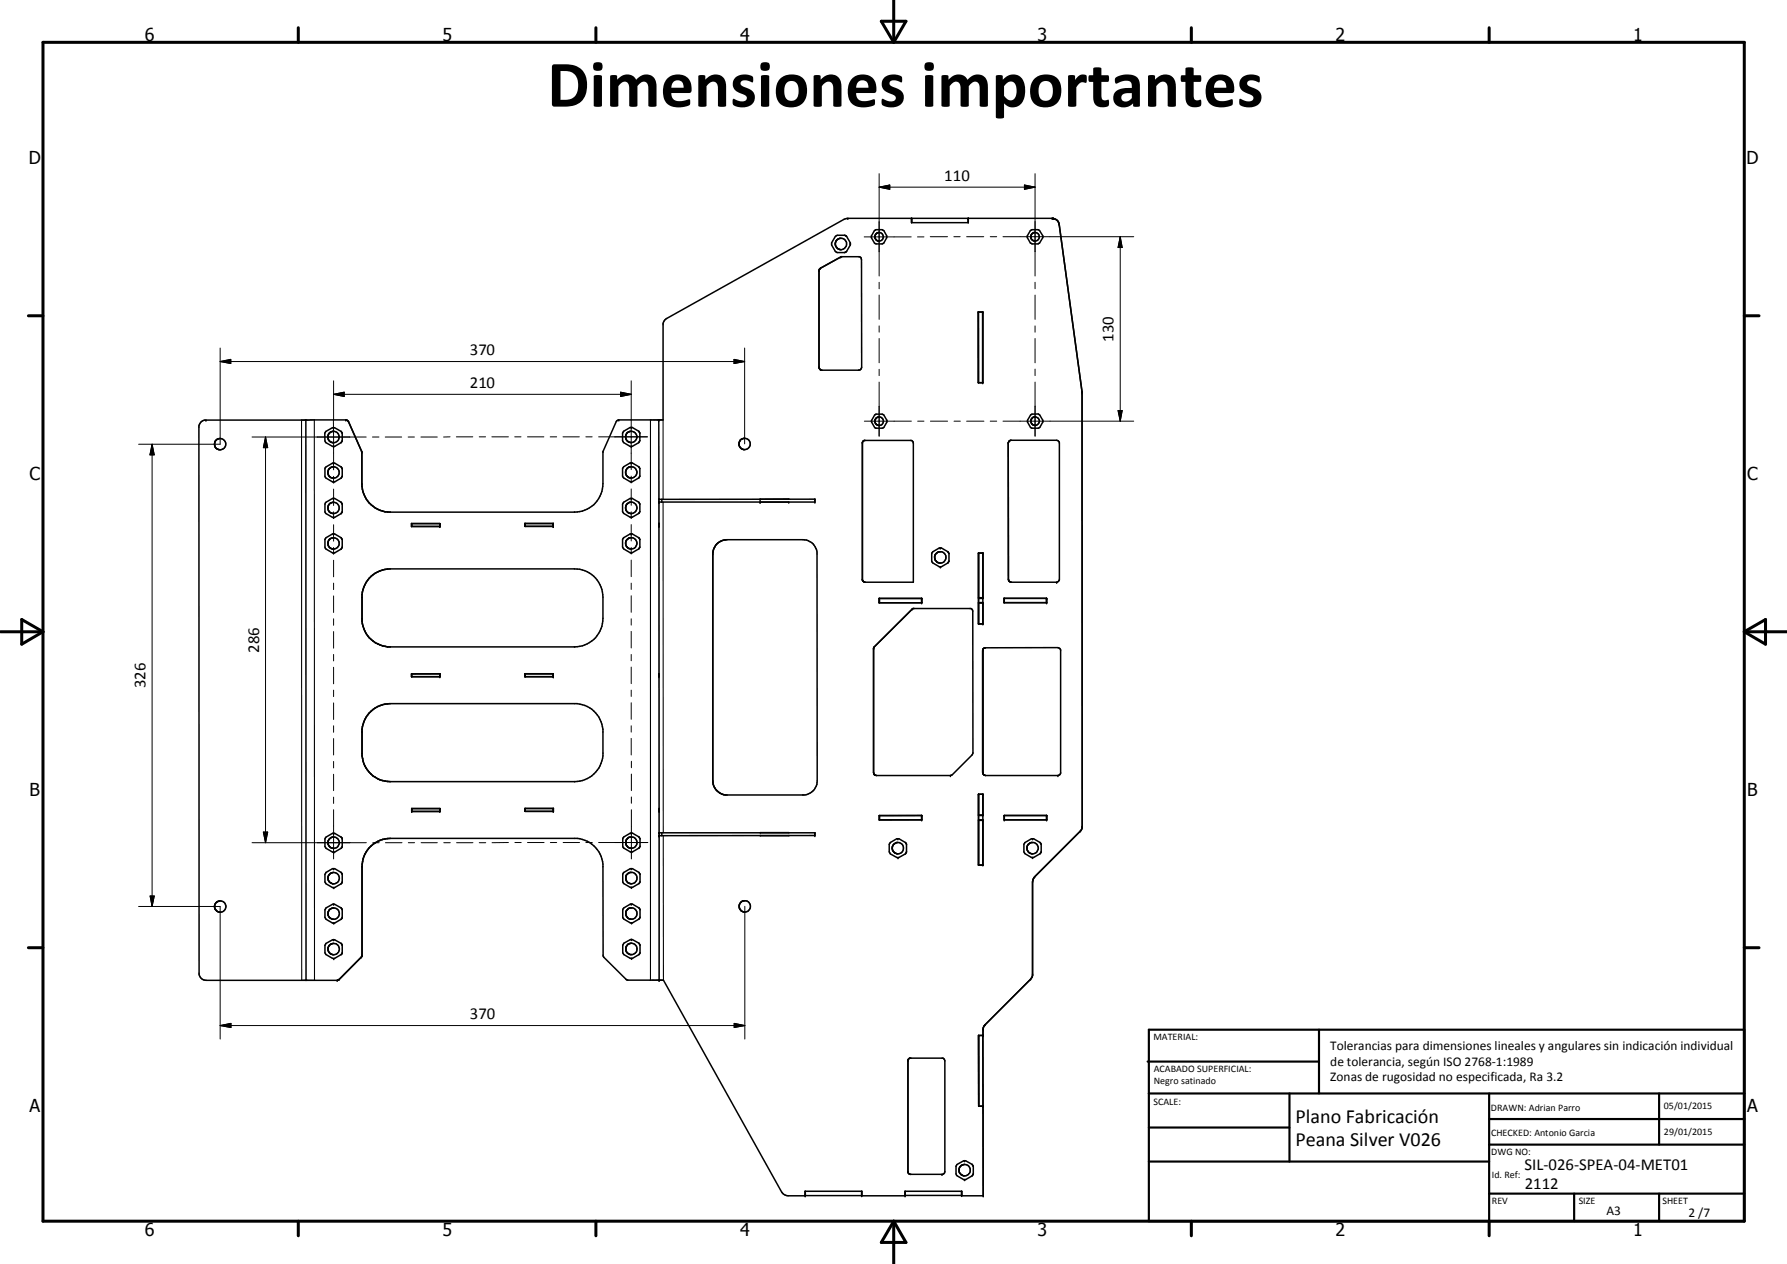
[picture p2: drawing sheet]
<svg xmlns="http://www.w3.org/2000/svg" width="420mm" height="297mm" viewBox="0 0 420 297" stroke-linecap="round" stroke-linejoin="round" font-family="sans-serif">
<g fill="none" stroke="#000" stroke-width=".35">
<path d="M196.4 57.2l.2 .8M196.5 56.9a1.32 1.32 0 0 0 1.3 1.7 1.32 1.32 0 0 0 1.2-1.7 1.32 1.32 0 0 0-2.1-.6l-.4 .3-.1 .5M196.8 58.3l.3 .2M197.1 56.2l-.6 .6M197.2 58.5l.5 .2M197.6 56h-.3M198.6 55.3h-1.8l-.4 .2-.9 1.6v.5l.9 1.5 .4 .3h1.8M198.6 55.3l.4 .2M198.6 55.3l.2 .1M198.8 59.3l-.2 .1M198.9 55.4l.1 .1M199 59.1l-.4 .3"/>
<path d="M199 55.5l.9 1.6v.5l-.9 1.5M199 59.1l-.1 .1M205.6 54.2l.3-.2h1.5l.4 .2 .7 1.2v.5l-.7 1.2-.4 .2h-1.4l-.4-.2-.7-1.2v-.4zM205.7 55.5v.3M205.7 55.8l.5 .8M205.7 55.8l.2 .5 .4 .3M206.2 54.8a1.01 1.01 0 0 1 1.5 .7 1.01 1.01 0 0 1-1.3 1.1M206.2 54.8l-.5 .8M206.2 56.6h.3M206.7 54.7l-.5 .1M214.3 51.3v1h13.4v-1M214.4 51.3v1"/>
<path d="M242.3 54.2l.3-.2h1.5l.3 .2 .8 1.2v.4l-.8 1.3-.3 .2h-1.5l-.3-.2-.8-1.3v-.4zM242.3 55.5l.2 .7 .9 .4M242.4 55.3l-.1 .2M243.1 54.7a1.01 1.01 0 0 1 1.3 .8 1.01 1.01 0 0 1-1 1.1 1.01 1.01 0 0 1-1.1-1.1M243.1 54.7l-.7 .6M243.1 54.7l-.5 .2-.2 .4M247.4 51.3a1.69 1.69 0 0 1 1.6 1.4l5.4 39.4 .1 102.1-.4 1-10.8 10.8-.4 .8-.2 22.6-.4 .7-10.8 10.9a2.68 2.68 0 0 0-.4 2.3h-1v16.7M247.6 51.3h-48.3l-.6 .1-42 23.4-.4 .4-.4 .8v22.7h-10.4l-.5 .2-3.2 7.3v7.5a6.7 6.7 0 0 1-6.7 6.7M230 73.3h1v16.7h-1zM230 73.3l.1 16.6M71.9 98.7l.1 131.7M201.9 87l.4-.1 .3-.6v-25.3l-.2-.5-.3-.2h-4.3l-4.9 2.7-.3 .6v22.7l.5 .7h8.8"/>
<path d="M205.6 97.5l.4-.2h1.4l.4 .2 .7 1.3v.4l-.7 1.3-.4 .1h-1.4l-.4-.1-.7-1.5zM205.7 98.7v.3M205.7 99.2l.1 .2M205.9 99.6l.8 .4M206.2 98.2a.99 .99 0 0 0 .1 1.6 .99 .99 0 0 0 1.5-.8 .99 .99 0 0 0-1.4-1l-.4 .2-.2 .4M206.7 98l-.5 .1M230.1 89.9v.1M242.3 97.5l.3-.2h1.5l.4 .2 .7 1.3v.4l-.7 1.3-.4 .1h-1.5l-.3-.1-.7-1.3v-.4zM242.4 98.8v.3M242.4 99.1l.2 .5M242.6 99.6l.1 .1M242.7 99.7l.5 .2"/>
<path d="M242.9 98.1l-.4 .3-.1 .5M242.9 98.1a1 1 0 0 1 1.5 .7 1 1 0 0 1-1.2 1.1M242.9 98.1l-.5 .7M50.5 104l-.1 .3M51.5 103.1a1.33 1.33 0 0 1 1.6 1.2 1.33 1.33 0 0 1-1.5 1.4 1.33 1.33 0 0 1-1.1-1.7M51.5 103.1l-.5 .2-.5 .7M51.7 103l-.2 .1M77.1 110.9a1.34 1.34 0 0 1 1.6-1.2 1.34 1.34 0 0 1 1 1.7 1.34 1.34 0 0 1-1.8 .9M77.1 110.9l.3 1M77.1 102.8l.1 .3M77.1 119.5a1.34 1.34 0 0 1 1.7-1.4 1.34 1.34 0 0 1 .8 2.1 1.34 1.34 0 0 1-2.2 .1M77.1 119.5l.3 .8"/>
<path d="M77.2 102.3l-.1 .3M77.4 101.8a1.3 1.3 0 0 0 0 1.8M77.4 103.6l.5 .3M77.4 111.9l.5 .4M77.9 101.5a1.34 1.34 0 0 1 1.9 1.2 1.34 1.34 0 0 1-1.9 1.2M77.9 101.5l-.5 .3M80.2 118l.3 .5v1.8M80.2 109.7l-1.5-.9h-.5l-1.5 .9-.3 .5 .1 1.9 1.7 1.1h.5l1.5-.8M80.2 118l-1.5-.9h-.5l-1.5 .9-.3 .5 .1 2 1.7 1.1h.5l1.5-.9M80.2 101.4l-1.6-.9h-.4l-1.6 .9-.2 .4v1.8l.2 .4 1.6 .9h.5l1.5-.9M80.2 101.4l.3 .4M80.2 101.4l.1 .1"/>
<path d="M80.2 118l.1 .2M80.2 109.7l.3 .5M80.2 109.7l.1 .2M80.3 103.9l-.1 .1M80.3 112.2l-.1 .2M80.3 101.6l.2 .2M80.3 110l.2 .2M80.5 101.8v1.8M80.5 110.2v1.7M80.5 103.6l-.3 .4M80.5 103.6l-.2 .2M80.5 111.9l-.3 .5"/>
<path d="M80.5 111.9l-.2 .2M147.4 110.1l-.3 1.1 .3 .7M147.4 118.4a1.39 1.39 0 0 0 .2 2M147.4 111.9l.5 .3M147.4 110.1l-.1 .3M147.6 118.3l-.2 .1M147.9 101.5a1.32 1.32 0 0 1 1.8 .9 1.32 1.32 0 0 1-1.4 1.6 1.32 1.32 0 0 1-1.2-1.7l.3-.5M147.9 118.1a1.35 1.35 0 0 1 1.9 1.1 1.35 1.35 0 0 1-1.6 1.4M147.9 109.8l-.5 .3M147.9 118.1l-.5 .3M147.9 101.5l-.5 .3M148.2 118l-.3 .1"/>
<path d="M148.4 109.6a1.35 1.35 0 0 1 1.3 1.7 1.35 1.35 0 0 1-1.8 .9M148.4 109.6l-.5 .2M150.2 109.7l.2 .4M150.2 109.7l-1.5-.9h-.5l-1.6 .9-.2 .4 .1 2 1.7 1.1h.5l1.5-.9M150.2 101.3l-1.5-.8h-.5l-1.6 .8-.2 .5v1.7l.2 .5 1.6 .9h.5l1.5-.9M150.2 118l-1.5-.9h-.5l-1.6 .9-.2 .4v1.8l.2 .4 1.6 .9h.5l1.5-.9M150.2 109.7l.1 .2M150.2 118l.2 .4M150.2 118l.1 .2M150.2 101.3l.2 .5M150.2 101.3l.1 .2M150.3 112.2l-.1 .1"/>
<path d="M150.3 103.8l-.1 .2M150.4 109.9v.2M150.4 118.3v.1M150.4 101.6v.2M150.4 101.8v1.7M150.4 110.1v1.8l-.2 .4M150.4 118.4v1.8M150.4 103.5l-.2 .5M150.4 103.5v.2M154.9 117.3h36.7v.7h-36.7zM155.6 117.3v.7M173.9 105l.2 .2"/>
<path d="M174.3 105.4l.2 .1M174.5 105.5a1.33 1.33 0 0 1-.3-2.1 1.33 1.33 0 0 1 2.1 .5 1.33 1.33 0 0 1-1.2 1.8M174.5 105.5l.6 .2M178.7 117.3h6.8M202.9 103.7l.3-.2h11l.5 .3v33h-11.3l-.3-.1-.3-.4v-32.3zM237.3 103.7l.4-.2h10.7h.3l.4 .5v32.3l-.5 .5h-10.8l-.6-.3-.1-32.4zM77.1 127.8a1.33 1.33 0 0 1 1.2-1.4 1.33 1.33 0 0 1 1.5 1.3 1.33 1.33 0 0 1-1.4 1.3M77.1 127.8l.3 .8M77.4 128.6l.7 .4h.3M77.9 128.9l.5 .1M80.2 126.4l-1.5-.9h-.5l-1.5 .9-.3 .4v1.8l.3 .4 1.5 .9h.5l1.5-.9M80.2 126.4l.3 .4"/>
<path d="M80.2 126.4l.1 .1M80.3 120.5l-.1 .2M80.3 128.9l-.1 .1M80.4 126.7l.1 .1M80.5 126.8v1.8M80.5 120.3l-.3 .4M80.5 120.3l-.1 .1M80.5 128.6l-.3 .4M80.5 128.6l-.1 .2M87.3 135.4a6.9 6.9 0 0 0-2.2 4.3v6.3a6.7 6.7 0 0 0 6 6h44.1M88.2 134.7l-.9 .7M88.3 134.7l-1 .7"/>
<path d="M90.5 133.8l1.3-.1h43.3a6.6 6.6 0 0 1 6.7 6.6v5a6.6 6.6 0 0 1-6.7 6.7M90.5 133.8l-2.3 .9M90.5 133.8l-2.2 .9M96.8 123h6.6v.7h-6.6zM96.8 123.7h6.6M96.8 123.1h6.6M96.8 123.1v.6M123.4 123h6.7v.7h-6.7zM123.5 123v.7M135.1 120.4h-43.3a6.6 6.6 0 0 1-6.7-6.7l-.1-7.6-3.1-7-.4-.4h-33.4l-.8 .4-.4 .7-.1 129.2a1.68 1.68 0 0 0 1.7 1.4l30.9-.1M147.3 128.3l.1 .3M147.4 128.6a1.34 1.34 0 0 1 .5-2.1 1.34 1.34 0 0 1 1.9 .9 1.34 1.34 0 0 1-1.4 1.6"/>
<path d="M147.4 128.6l.2 .2M147.6 120.4l.6 .2M147.6 128.8l.8 .2M150.2 126.4l-1.5-.9h-.5l-1.6 .9-.2 .4v1.8l.2 .4 1.6 .9h.5l1.5-.9M150.2 126.4l.2 .4M150.2 126.4l.1 .1M150.3 120.5l-.1 .1M150.3 128.8l-.1 .2M150.4 126.6v.2M150.4 126.8v1.8M150.4 120.2l-.2 .4M150.4 120.2v.2"/>
<path d="M150.4 128.6l-.2 .4M150.4 128.6v.1M154.9 123v.7M169.2 127.3l-.6 .5M170.5 126.9l18.3-.1a3.3 3.3 0 0 1 3.3 2.9v53.8a3.4 3.4 0 0 1-2.8 3.3h-18.8a3.5 3.5 0 0 1-2.9-3.3v-53.7a3.3 3.3 0 0 1 1-2M170.5 126.9l-1.3 .4M170.9 126.8l-.4 .1M219.7 130.9l.1 .5M219.9 130.3l-.2 .6M220.3 129.9a1.33 1.33 0 0 1 1.9 .4 1.33 1.33 0 0 1-.6 1.9 1.33 1.33 0 0 1-1.8-.8M220.3 129.9l-.4 .4M222.9 129.7l-1.6-.9h-.5l-1.5 .9-.2 .4v2l1.7 1.1h.5l1.6-.9"/>
<path d="M222.9 129.7l.2 .4M222.9 129.7l.1 .1M223 132.1l-.1 .2M223 129.9l.1 .2M223.1 131.9l-.2 .4M223.1 130.1v1.8M223.1 131.9l-.1 .1M230.1 130h1v16.6h-1zM96.8 158.4l6.7-.1v.7h-6.7zM96.8 159h6.7M96.8 158.4v.6M103.4 158.4v.6"/>
<path d="M123.4 158.3h6.7v.7h-6.7zM123.4 159h6.7M123.5 158.4v.6M154.9 158.3v.7M205.6 152l9-9h13.6l.4 .3 .2 33.6-.2 .4-4.7 4.7-.4 .2h-17.4a.65 .65 0 0 1-.7-.6v-29.3zM206.7 140.6h10v1h-10zM206.8 140.6v1M230.1 140.6h1M230.1 140.5h1M230.1 141.7h1M230.1 146.6h1M230.1 141.6h1"/>
<path d="M231.1 152.7v29.1M231.1 152.7l.1-.3 .5-.2h17l.5 .2 .2 .3v29l-.2 .3-.5 .2h-17l-.4-.2-.3-.4M231.1 152.7l-.1 .2M236.1 140.6h10v1h-10zM236.1 140.6h10M236.1 141.6h10M236.1 140.6v1M87.7 166.7l-.9 .9M88.2 166.4l-.5 .3M89.4 165.8l-1.1 .6M91.1 165.4h44.6a6.7 6.7 0 0 1 6.1 6v6.2a6.8 6.8 0 0 1-6.7 6.1h-43.3a6.7 6.7 0 0 1-6.7-6.1l.1-6.8 .6-1.7 1-1.5M91.1 165.4l-1.8 .4-1.1 .6"/>
<path d="M91.7 165.4h-.6M77.2 198.5l.3 .4M77.2 198.4l.3 .5M78.2 196.7l-.3 .1a1.35 1.35 0 0 0-.7 1.7M78.2 196.7a1.33 1.33 0 0 1 1.5 1.7 1.33 1.33 0 0 1-2.2 .5M78.2 196.7l-.5 .3M80.3 199.2l-.1 .1M80.4 197l.1 .1M80.5 197.1v1.8M80.5 197.1l-.3-.4-1.5-.9h-.5l-1.5 .9-.3 .4v1.8l.3 .4 1.5 .9h.5l1.5-.9M80.5 198.9l-.3 .4M80.5 198.9l-.1 .2"/>
<path d="M86.4 199.7l-.3 .5M88.8 197.7a6.3 6.3 0 0 0-2.4 2M88.8 197.7l-1.5 1.1-.9 .9M89.9 197.3l1.9-.3h43.9a6.7 6.7 0 0 1 6.1 6.7l.1 21.1 5.4 5.5h8.7l27.8 49.9 .9 .7 4.6 .1v-1h13.3v1h10.2v-1h13.3v1h5.1l-.1-37.7M89.9 197.3l-1.1 .4M91.2 197.1l-1.3 .2M96.8 190h6.7v.7h-6.7zM96.8 190.7h6.7M96.8 190h6.7M103.4 190v.7M123.4 190h6.7v.7h-6.7zM123.5 190v.7"/>
<path d="M130.1 190v.7M147.2 198.4l.3 .5M148.2 196.7a1.33 1.33 0 0 1 1.5 1 1.33 1.33 0 0 1-.9 1.6 1.33 1.33 0 0 1-1.6-.9M148.4 196.7a1.3 1.3 0 0 0-1.2 1.7M150.2 196.7l-1.5-.9h-.5l-1.5 .9-.3 .4 .1 2 1.7 1.1h.5l1.5-.9M150.2 196.7l.3 .4M150.2 196.7l.1 .1M150.3 199.2l-.1 .1M150.4 197l.1 .1M150.5 197.1v1.8l-.3 .4M155 195.7h36.6v.6l-36.6 .1zM155 190v.7"/>
<path d="M155.6 195.7v.7M178.8 195.7h.1M178.8 196.3v.1M185.5 195.7h.1M185.5 196.3v.1M206.7 191.6h10v1.1h-10zM206.7 191.7h.1M206.8 191.7v1M210.1 198.4l-.3 .5M210.3 198.2l-.2 .2M210.9 198a1.35 1.35 0 0 1 1.6 1.3 1.35 1.35 0 0 1-1.5 1.3 1.35 1.35 0 0 1-1.2-1.7M210.9 198l-.6 .2"/>
<path d="M212.9 198l-1.5-.9h-.5l-1.6 .9-.2 .4v1.8l.2 .5 1.8 .8 1.8-.8M212.9 198l.2 .4M212.9 198l.1 .2M213.1 198.2v.2M213.1 198.4v1.8l-.2 .5M216.7 191.6l-9.9 .1M230.1 186.6h1v16.7h-1zM230.1 192.7h1M230.1 191.6h1M230.1 191.5h1M230.1 192.8h1M236.1 191.6h10v1.1h-10z"/>
<path d="M241.5 199.4l.1 .6M241.5 199.4l.1 .5M241.6 198.6l-.1 .8M241.6 200l.4 .4M242 198.2l-.4 .4M242.2 198.1a1.35 1.35 0 0 1 1.9 1 1.35 1.35 0 0 1-1.6 1.5M242.2 198.1l-.6 .5M242.5 198l-.3 .1M244.5 198l-1.5-.9h-.5l-1.5 .9-.3 .4v1.8l.3 .4 1.5 .9h.5l1.5-.9M244.5 198l.3 .4M244.5 198l.2 .1M244.7 198.2l.1 .2"/>
<path d="M244.8 198.4v1.8M246.1 191.6v1.1M50.4 213.2a1.34 1.34 0 0 1 1.6-1.5 1.34 1.34 0 0 1 1 1.8 1.34 1.34 0 0 1-2 .6M50.4 213.2l.2 .5M50.6 213.7l.4 .4M77.1 214.8a1.33 1.33 0 0 1 1.5-1.4 1.33 1.33 0 0 1 1.1 1.8 1.33 1.33 0 0 1-2 .6M77.1 214.8l.2 .6M77.1 206.5l.1 .3M77.1 206.5l.4 .8M77.3 215.4l.4 .4M77.3 207l.2 .3M77.7 205.3l-.5 .7-.1 .5"/>
<path d="M78.2 205.1a1.34 1.34 0 0 1 1.5 1.7 1.34 1.34 0 0 1-2.2 .5M78.2 205.1l-.5 .2M80.2 205l-1.5-.9h-.5l-1.5 .9-.3 .5v1.8l.3 .4 1.5 .9h.5l1.5-.9 .3-.4M80.2 213.4l-1.8-.9-1.7 .9-.3 .4v1.8l.3 .4 1.5 .9h.5l1.5-.9 .3-.4M80.2 213.4l.3 .4M80.2 213.4l.1 .1M80.2 205l.3 .5M80.2 205l.1 .2M80.4 213.7l.1 .1M80.4 205.3l.1 .2M80.5 205.5v1.8M80.5 213.8v1.8"/>
<path d="M80.5 215.6l-.1 .2M80.5 207.3l-.1 .1M85.2 202.5l-.1 1.2v21l-5.4 5.5M85.5 201.3l-.3 1.2M86.1 200.2l-.6 1.1M147.2 206.8a1.34 1.34 0 0 1 1.3-1.8 1.34 1.34 0 0 1 1.2 1.8 1.34 1.34 0 0 1-2.1 .6M147.2 206.8l.3 .5M147.2 206.8l.4 .6M147.3 215.3l.2 .3M147.5 207.2l.1 .2M147.5 213.8l-.3 .4M150.2 205l.3 .4"/>
<path d="M150.2 205l-1.5-.9h-.5l-1.5 .9-.3 .4 .1 2 1.7 1.1h.5l1.5-.9M150.2 213.4l-1.5-.9h-.5l-1.5 .9-.3 .4 .1 2 1.7 1.1h.5l1.5-.9M150.2 205l.1 .1M150.2 213.4l.3 .4M150.2 213.4l.1 .1M150.3 207.5l-.1 .1M150.3 215.8l-.1 .2M150.4 205.3l.1 .1M150.4 213.6l.1 .2M150.5 205.4v1.8M150.5 213.8v1.8M150.5 207.2l-.3 .4"/>
<path d="M150.5 207.2l-.1 .2M150.5 215.6l-.3 .4M150.5 215.6l-.1 .1M173.9 213.4a1.34 1.34 0 0 1 1.3-1.7 1.34 1.34 0 0 1 1.2 1.8 1.34 1.34 0 0 1-2.1 .6M173.9 213.4l.4 .7M213 200.4l-.1 .3M230.1 203.2h1M242 200.4l.5 .2M244.7 200.4l-.2 .2M244.8 200.2l-.3 .4M244.8 200.2l-.1 .2M77.1 223.2l.2 .5"/>
<path d="M77.3 223.7l.4 .4 .5 .2M77.3 223.7l.2 .2M77.7 222l-.5 .6-.1 .6M77.7 222a1.33 1.33 0 0 1 2.1 .7 1.33 1.33 0 0 1-1.6 1.6M78.2 221.7l-.5 .3M78.2 224.3l.3 .1M79.7 230.2l-.3 .1M80.4 222l.1 .2M80.5 222.2v1.7M80.5 222.2l-.3-.5-1.8-.9-1.7 .9-.3 .5 .1 2 1.7 1h.5l1.5-.9 .3-.4M80.5 223.9l-.1 .2M147.5 223.9a1.35 1.35 0 0 1 .5-2.1 1.35 1.35 0 0 1 1.8 1.1 1.35 1.35 0 0 1-1.6 1.4"/>
<path d="M147.5 223.9l.7 .4M150.2 221.7l-1.7-.9-1.8 .9-.3 .4v1.8l.3 .4 1.5 .9h.5l1.5-.9M150.2 221.7l.3 .4M150.2 221.7l.1 .2M150.4 224.2l-.2 .1M150.4 222l.1 .1M150.5 222.1v1.8M150.5 223.9l-.3 .4M150.5 223.9l-.1 .2M213.6 248.8l.3-.1h7.7l.5 .4 .1 26.2-.1 .4-.5 .3h-7.7l-.3-.3-.1-26.6zM230.1 259.9h1l-1 .1M230.1 243.3v16.7"/>
<path d="M212.8 280v.9M225.5 275.4a1.35 1.35 0 0 1 1.3-1.8 1.35 1.35 0 0 1 1.3 1.8 1.35 1.35 0 0 1-2.1 .7M225.5 275.4l.5 .7M225.5 275.4l.3 .4M225.8 275.9l.2 .2M226.1 280v.9M228.7 276.1l-.1 .2M228.8 273.9v.2M228.8 274.1l-.2-.5-1.8-.8-1.8 .8-.2 .5 .1 2 1.7 1.1h.5l1.5-.9M228.8 275.8l-.2 .5M228.8 274.1v1.7M228.8 275.8v.3"/>
<path d="M189.3 281h13.3M212.8 280.9h13.3"/>
<circle cx="148.4" cy="214.7" r="1.34"/>
</g>
<g fill="#000">
<circle cx="199.3" cy="51.3" r=".18"/>
<circle cx="214.3" cy="51.3" r=".18"/>
<circle cx="227.7" cy="51.3" r=".18"/>
<circle cx="247.4" cy="51.3" r=".18"/>
<circle cx="247.6" cy="51.3" r=".18"/>
<circle cx="230" cy="73.3" r=".18"/>
<circle cx="231" cy="73.3" r=".18"/>
<circle cx="48.4" cy="98.7" r=".18"/>
<circle cx="81.3" cy="98.7" r=".18"/>
<circle cx="145.5" cy="98.7" r=".18"/>
<circle cx="154.9" cy="98.7" r=".18"/>
<circle cx="231" cy="89.9" r=".18"/>
<circle cx="78.4" cy="100.5" r=".18"/>
<circle cx="78.4" cy="108.8" r=".18"/>
<circle cx="78.4" cy="117.1" r=".18"/>
<circle cx="78.4" cy="113.2" r=".18"/>
<circle cx="78.4" cy="104.9" r=".18"/>
<circle cx="148.4" cy="108.8" r=".18"/>
<circle cx="148.4" cy="113.2" r=".18"/>
<circle cx="148.4" cy="117.1" r=".18"/>
<circle cx="148.4" cy="104.9" r=".18"/>
<circle cx="148.4" cy="100.5" r=".18"/>
<circle cx="154.9" cy="118" r=".18"/>
<circle cx="154.9" cy="117.3" r=".18"/>
<circle cx="178.7" cy="117.3" r=".18"/>
<circle cx="178.7" cy="118" r=".18"/>
<circle cx="185.5" cy="118" r=".18"/>
<circle cx="191.6" cy="117.3" r=".18"/>
<circle cx="191.6" cy="118" r=".18"/>
<circle cx="78.4" cy="125.5" r=".18"/>
<circle cx="78.4" cy="129.9" r=".18"/>
<circle cx="78.4" cy="121.6" r=".18"/>
<circle cx="103.4" cy="123.7" r=".18"/>
<circle cx="103.4" cy="123.1" r=".18"/>
<circle cx="130.1" cy="123.7" r=".18"/>
<circle cx="130.1" cy="123" r=".18"/>
<circle cx="148.4" cy="125.5" r=".18"/>
<circle cx="148.4" cy="129.9" r=".18"/>
<circle cx="148.4" cy="121.5" r=".18"/>
<circle cx="154.9" cy="123" r=".18"/>
<circle cx="154.9" cy="123.7" r=".18"/>
<circle cx="221.1" cy="128.8" r=".18"/>
<circle cx="221.1" cy="133.2" r=".18"/>
<circle cx="230.1" cy="130" r=".18"/>
<circle cx="231.1" cy="130" r=".18"/>
<circle cx="248.4" cy="136.8" r=".18"/>
<circle cx="103.4" cy="158.4" r=".18"/>
<circle cx="103.4" cy="159" r=".18"/>
<circle cx="130.1" cy="158.4" r=".18"/>
<circle cx="130.1" cy="159" r=".18"/>
<circle cx="154.9" cy="158.3" r=".18"/>
<circle cx="154.9" cy="159" r=".18"/>
<circle cx="216.7" cy="140.6" r=".18"/>
<circle cx="216.7" cy="141.6" r=".18"/>
<circle cx="231.1" cy="140.5" r=".18"/>
<circle cx="231.1" cy="146.6" r=".18"/>
<circle cx="231.1" cy="141.7" r=".18"/>
<circle cx="246.1" cy="141.6" r=".18"/>
<circle cx="246.1" cy="140.6" r=".18"/>
<circle cx="78.4" cy="195.8" r=".18"/>
<circle cx="96.8" cy="190.7" r=".18"/>
<circle cx="96.8" cy="190" r=".18"/>
<circle cx="103.4" cy="190.7" r=".18"/>
<circle cx="103.4" cy="190" r=".18"/>
<circle cx="130.1" cy="190" r=".18"/>
<circle cx="130.1" cy="190.7" r=".18"/>
<circle cx="148.4" cy="195.8" r=".18"/>
<circle cx="155" cy="196.4" r=".18"/>
<circle cx="155" cy="195.7" r=".18"/>
<circle cx="155" cy="190" r=".18"/>
<circle cx="155" cy="190.7" r=".18"/>
<circle cx="191.6" cy="195.7" r=".18"/>
<circle cx="191.6" cy="196.3" r=".18"/>
<circle cx="211.1" cy="197.1" r=".18"/>
<circle cx="216.7" cy="192.7" r=".18"/>
<circle cx="216.7" cy="191.6" r=".18"/>
<circle cx="223.5" cy="182.2" r=".18"/>
<circle cx="230.1" cy="186.6" r=".18"/>
<circle cx="231.1" cy="191.5" r=".18"/>
<circle cx="231.1" cy="186.6" r=".18"/>
<circle cx="231.1" cy="192.8" r=".18"/>
<circle cx="236.1" cy="191.6" r=".18"/>
<circle cx="236.1" cy="192.7" r=".18"/>
<circle cx="242.8" cy="197.1" r=".18"/>
<circle cx="246.1" cy="191.6" r=".18"/>
<circle cx="246.1" cy="192.7" r=".18"/>
<circle cx="248.7" cy="182.2" r=".18"/>
<circle cx="78.4" cy="204.1" r=".18"/>
<circle cx="78.4" cy="212.5" r=".18"/>
<circle cx="78.5" cy="200.2" r=".18"/>
<circle cx="78.5" cy="208.6" r=".18"/>
<circle cx="78.5" cy="216.9" r=".18"/>
<circle cx="148.4" cy="204.1" r=".18"/>
<circle cx="148.4" cy="212.5" r=".18"/>
<circle cx="148.5" cy="208.5" r=".18"/>
<circle cx="148.5" cy="200.2" r=".18"/>
<circle cx="148.5" cy="216.9" r=".18"/>
<circle cx="211.1" cy="201.5" r=".18"/>
<circle cx="231.1" cy="203.2" r=".18"/>
<circle cx="242.8" cy="201.5" r=".18"/>
<circle cx="78.4" cy="220.8" r=".18"/>
<circle cx="78.5" cy="225.3" r=".18"/>
<circle cx="79.3" cy="230.4" r=".18"/>
<circle cx="148.5" cy="220.8" r=".18"/>
<circle cx="148.5" cy="225.2" r=".18"/>
<circle cx="155" cy="230.3" r=".18"/>
<circle cx="230.1" cy="243.3" r=".18"/>
<circle cx="231.1" cy="243.3" r=".18"/>
<circle cx="231.1" cy="260" r=".18"/>
<circle cx="231.1" cy="259.9" r=".18"/>
<circle cx="221.5" cy="276" r=".18"/>
<circle cx="226.8" cy="272.8" r=".18"/>
<circle cx="226.8" cy="277.2" r=".18"/>
<circle cx="189.3" cy="281" r=".18"/>
<circle cx="202.6" cy="281" r=".18"/>
<circle cx="212.8" cy="281" r=".18"/>
<circle cx="226.1" cy="280.9" r=".18"/>
<circle cx="231.2" cy="281" r=".18"/>
</g>
<g fill="none" stroke="#000" stroke-width=".25">
<path d="M249 52.7h.1M192.6 63.6h.1M192.9 63h.1M197.6 60.4h.1M70.9 98.7v131.7M73.9 98.7v131.7M81.9 99.1h.1M152.9 98.7v131.6M154.9 98.7v18.6M155.9 98.7v18.6M192.6 86.3h.1M254.4 92.1h.1"/>
<path d="M254.4 92.3h.1M85 106.1h.1M85.1 106.3h.1M85.1 113.7h.1M154.9 118l.1 77.7M155.9 118v77.7M202.8 104.1h.1M237.1 104.1h.1M167.6 130.2h.1M202.8 136.1h.1M237.1 136.1h.1M85.1 140.4h.1"/>
<path d="M85.1 145.4h.1M205.4 152.5h.1M205.6 152h.1M214.4 143.2h.1M231 152.9h.1M85.1 172h.1M85.1 177h.1M155 196.4v33.9M155.9 196.4l.1 33.9M167.6 183.5h.1M205.4 181.6h.1M231 181.6h.1"/>
<path d="M253.9 195.4h.1M254.5 194.2h.1M85.1 203.7h.1M242.8 207.3h.1M243.3 206h.1M79.7 230.2h.1M84.9 225h.1M85.1 224.5h.1M242.3 230.1h.1M242.8 228.9h.1M213.5 249.3h.1M231.1 242h.1"/>
<path d="M231.6 240.8h.1M213.5 275.3h.1"/>
</g>
<g fill="none" stroke="#000" stroke-width=".71">
<path d="M10.1 9.9h400v277.1h-400zM70.1 6.5v3.4M140.1 6.5v3.4M207.2 5h5.8l-2.9 4.9zM210.1 0v9.9M280.1 6.5v3.4M350.1 6.5v3.4M6.7 74.2h3.4M410.1 74.2h3.5M.1 148.5h10M5.1 145.6l5 2.9-5 2.9zM410.1 148.5h10"/>
<path d="M410.1 148.5l5-2.9v5.8zM6.7 222.7h3.4M410.1 222.7h3.5M70.1 287v3.4M140.1 287v3.4M210.1 287v10M210.1 287l2.9 5h-5.8zM280.1 287v3.4M350.1 287v3.4"/>
</g>
<g fill="none" stroke="#000" stroke-width=".51">
<path d="M269.8 249.5h40.3M270.1 242h140v45h-140zM270.1 257h140M303.2 257v16M310.1 242v15M350.1 257v30M390.1 257v12M270.1 265h33.1M270.1 273h80M350.1 269h60M350.1 263h60M350.1 280.5h60"/>
<path d="M370.1 280.5v6.5M390.1 280.5v6.5"/>
</g>
<g fill="none" stroke="#000" stroke-width=".24">
<path d="M203.2 55.7h11M206.7 44l2.5-.5v1zM206.7 44h36.7M206.7 40.8v24.1M215.7 55.7h1.5M218.7 55.6h4.1M224.3 55.6h1.5M227.3 55.6h4M232.8 55.6h1.5M235.8 55.6h30.8M240.9 43.5l2.5 .5-2.5 .5zM243.4 40.8v24.1"/>
<path d="M263.4 55.6l.5 2.6h-1zM263.4 55.6v43.4M206.7 66.3v1.6M206.7 69.3v5.8M206.7 76.6v1.5M206.7 79.5v5.8M243.4 66.3v1.6M243.4 69.3v5.8M243.4 76.6v1.5M243.4 79.5v5.8M51.8 85l2.5-.5v.9zM51.8 81.8v22.6h-19.2"/>
<path d="M51.8 85h123.3M78.4 92.7l2.5-.5v1zM78.4 92.7h70M78.4 89.5v20.9M145.9 92.2l2.5 .5-2.5 .5zM148.4 89.5v20.9M172.6 84.5l2.5 .5-2.5 .4zM175.1 81.8v22.5M203.2 99h11.1M206.7 86.8v1.5M206.7 89.8v12.7M215.8 99h1.4"/>
<path d="M218.8 99h4M224.3 99h1.5M227.3 99h4M232.8 99h1.5M235.8 99h30.8M243.4 86.7v1.6M243.4 89.8v12.7M262.9 96.5h1l-.5 2.5zM35.8 104.4l.5 2.5h-1zM35.8 104.4v108.6M59.3 102.7h26.8M62.4 102.7l.5 2.5h-1z"/>
<path d="M62.4 102.7v95.3M78.4 111.9v1.5M78.4 114.9v3.9M87.6 102.7h1.5M90.6 102.7h3.8M96 102.7h1.4M99 102.7h3.8M105.8 102.7h-1.5M107.3 102.7h3.9M112.7 102.7h1.5M115.6 102.7h3.9M121 102.7h1.5"/>
<path d="M124 102.7h3.9M129.4 102.7h1.5M132.4 102.7h3.8M137.7 102.7h1.5M140.7 102.7h11.5M148.4 111.9v1.5M148.4 114.9v3.8M78.4 120.3v1.5M78.4 123.3v3.9M78.4 128.7v1.5M78.4 131.7v3.9M78.4 137v1.6"/>
<path d="M148.4 120.3v1.5M148.4 123.3v3.8M148.4 128.7v1.4M148.4 131.6v3.9M148.4 137v1.5M148.4 140v3.9M78.4 140v3.9M78.4 145.4v1.5M78.4 148.4v3.9M78.4 153.8v1.5M78.4 156.8v3.9M148.4 145.4v1.5"/>
<path d="M148.4 148.4v3.9M148.4 153.8v1.5M148.4 156.8v3.9M78.4 162.2v1.5M78.4 165.2v3.9M78.4 170.6v1.5M78.4 173.6v3.8M78.4 178.9v1.6M148.4 162.2v1.5M148.4 165.1v3.9M148.4 170.6v1.4M148.4 173.5v3.9"/>
<path d="M148.5 178.9v1.5M59.3 198h26.8M61.9 195.5h1l-.5 2.5zM78.4 181.9v3.9M78.4 187.3v1.5M78.4 190.3v11.5M87.7 198h1.4M90.6 198h3.9M96 198h1.5M99 198h3.8M104.3 198h1.6M107.3 198h3.9"/>
<path d="M112.7 198h1.5M119.5 198h-3.8M121.1 198h1.4M124 198h3.9M129.4 198h1.5M132.4 198h3.9M137.7 198h1.6M140.7 198h11.6M148.5 181.9v3.9M148.5 187.3v1.5M148.5 190.3v11.5M32.6 213h19.2v31.2"/>
<path d="M35.3 210.6h1l-.5 2.4zM175.1 213v31.2M51.8 241l2.5-.5v1zM51.8 241h123.3M172.6 240.5l2.5 .5-2.5 .5z"/>
</g>
<g fill="#000">
<path d="M206.7 44l2.5-.5v1zM240.9 43.5l2.5 .5-2.5 .5zM263.4 55.6l.5 2.6h-1zM51.8 85l2.5-.5v.9zM78.4 92.7l2.5-.5v1zM145.9 92.2l2.5 .5-2.5 .5zM172.6 84.5l2.5 .5-2.5 .4zM262.9 96.5h1l-.5 2.5zM35.8 104.4l.5 2.5h-1zM62.4 102.7l.5 2.5h-1zM61.9 195.5h1l-.5 2.5zM35.3 210.6h1l-.5 2.4z"/>
<path d="M51.8 241l2.5-.5v1zM172.6 240.5l2.5 .5-2.5 .5z"/>
</g>
<text font-size="15.8" x="128.7" y="25.1">Dimensiones importantes</text>
<g font-size="4.7">
<text x="304.6" y="263.9">Plano Fabricación</text>
<text x="304.6" y="269.3">Peana Silver V026</text>
</g>
<g font-size="4.2">
<text x="34" y="9.6">6</text>
<text x="104" y="9.6">5</text>
<text x="174" y="9.6">4</text>
<text x="244" y="9.6">3</text>
<text x="314" y="9.6">2</text>
<text x="384" y="9.6">1</text>
<text x="6.8" y="38.7">D</text>
<text x="410.6" y="38.7">D</text>
<text x="7" y="112.9">C</text>
<text x="410.8" y="112.9">C</text>
<text x="7" y="187.1">B</text>
<text x="410.8" y="187.1">B</text>
<text x="7" y="261.4">A</text>
<text x="410.8" y="261.4">A</text>
<text x="34" y="290.4">6</text>
<text x="104" y="290.4">5</text>
<text x="174" y="290.4">4</text>
<text x="244" y="290.4">3</text>
<text x="314" y="290.4">2</text>
<text x="384" y="290.4">1</text>
</g>
<g font-size="3.9">
<text x="222" y="42.5">110</text>
<text x="110.4" y="83.4">370</text>
<text x="261.8" y="80.3" transform="rotate(-90 261.8 80.3)">130</text>
<text x="110.4" y="91.1">210</text>
<text x="60.9" y="153.4" transform="rotate(-90 60.9 153.4)">286</text>
<text x="34.2" y="161.7" transform="rotate(-90 34.2 161.7)">326</text>
<text x="110.5" y="239.4">370</text>
<text x="358.5" y="275">SIL-026-SPEA-04-MET01</text>
<text x="358.5" y="279.4">2112</text>
</g>
<g font-size="3.1">
<text x="312.7" y="246.8">Tolerancias para dimensiones lineales y angulares sin indicación individual</text>
<text x="312.7" y="250.4">de tolerancia, según ISO 2768-1:1989</text>
<text x="312.7" y="254">Zonas de rugosidad no especificada, Ra 3.2</text>
<text x="377.7" y="285.6">A3</text>
<text x="397" y="285.9">2 /7</text>
</g>
<g font-size="2.4">
<text x="271.2" y="244.4">MATERIAL:</text>
<text x="271.3" y="252">ACABADO SUPERFICIAL:</text>
<text x="271.3" y="254.6">Negro satinado</text>
<text x="271.2" y="259.7">SCALE:</text>
<text x="350.6" y="261">DRAWN: Adrian Parro</text>
<text x="391.2" y="260.6">05/01/2015</text>
<text x="350.6" y="267">CHECKED: Antonio Garcia</text>
<text x="391.2" y="266.7">29/01/2015</text>
<text x="350.6" y="271.4">DWG NO:</text>
<text x="350.8" y="276.9">Id. Ref:</text>
<text x="350.8" y="282.8">REV</text>
<text x="371.2" y="282.9">SIZE</text>
<text x="390.9" y="282.9">SHEET</text>
</g>
</svg>
